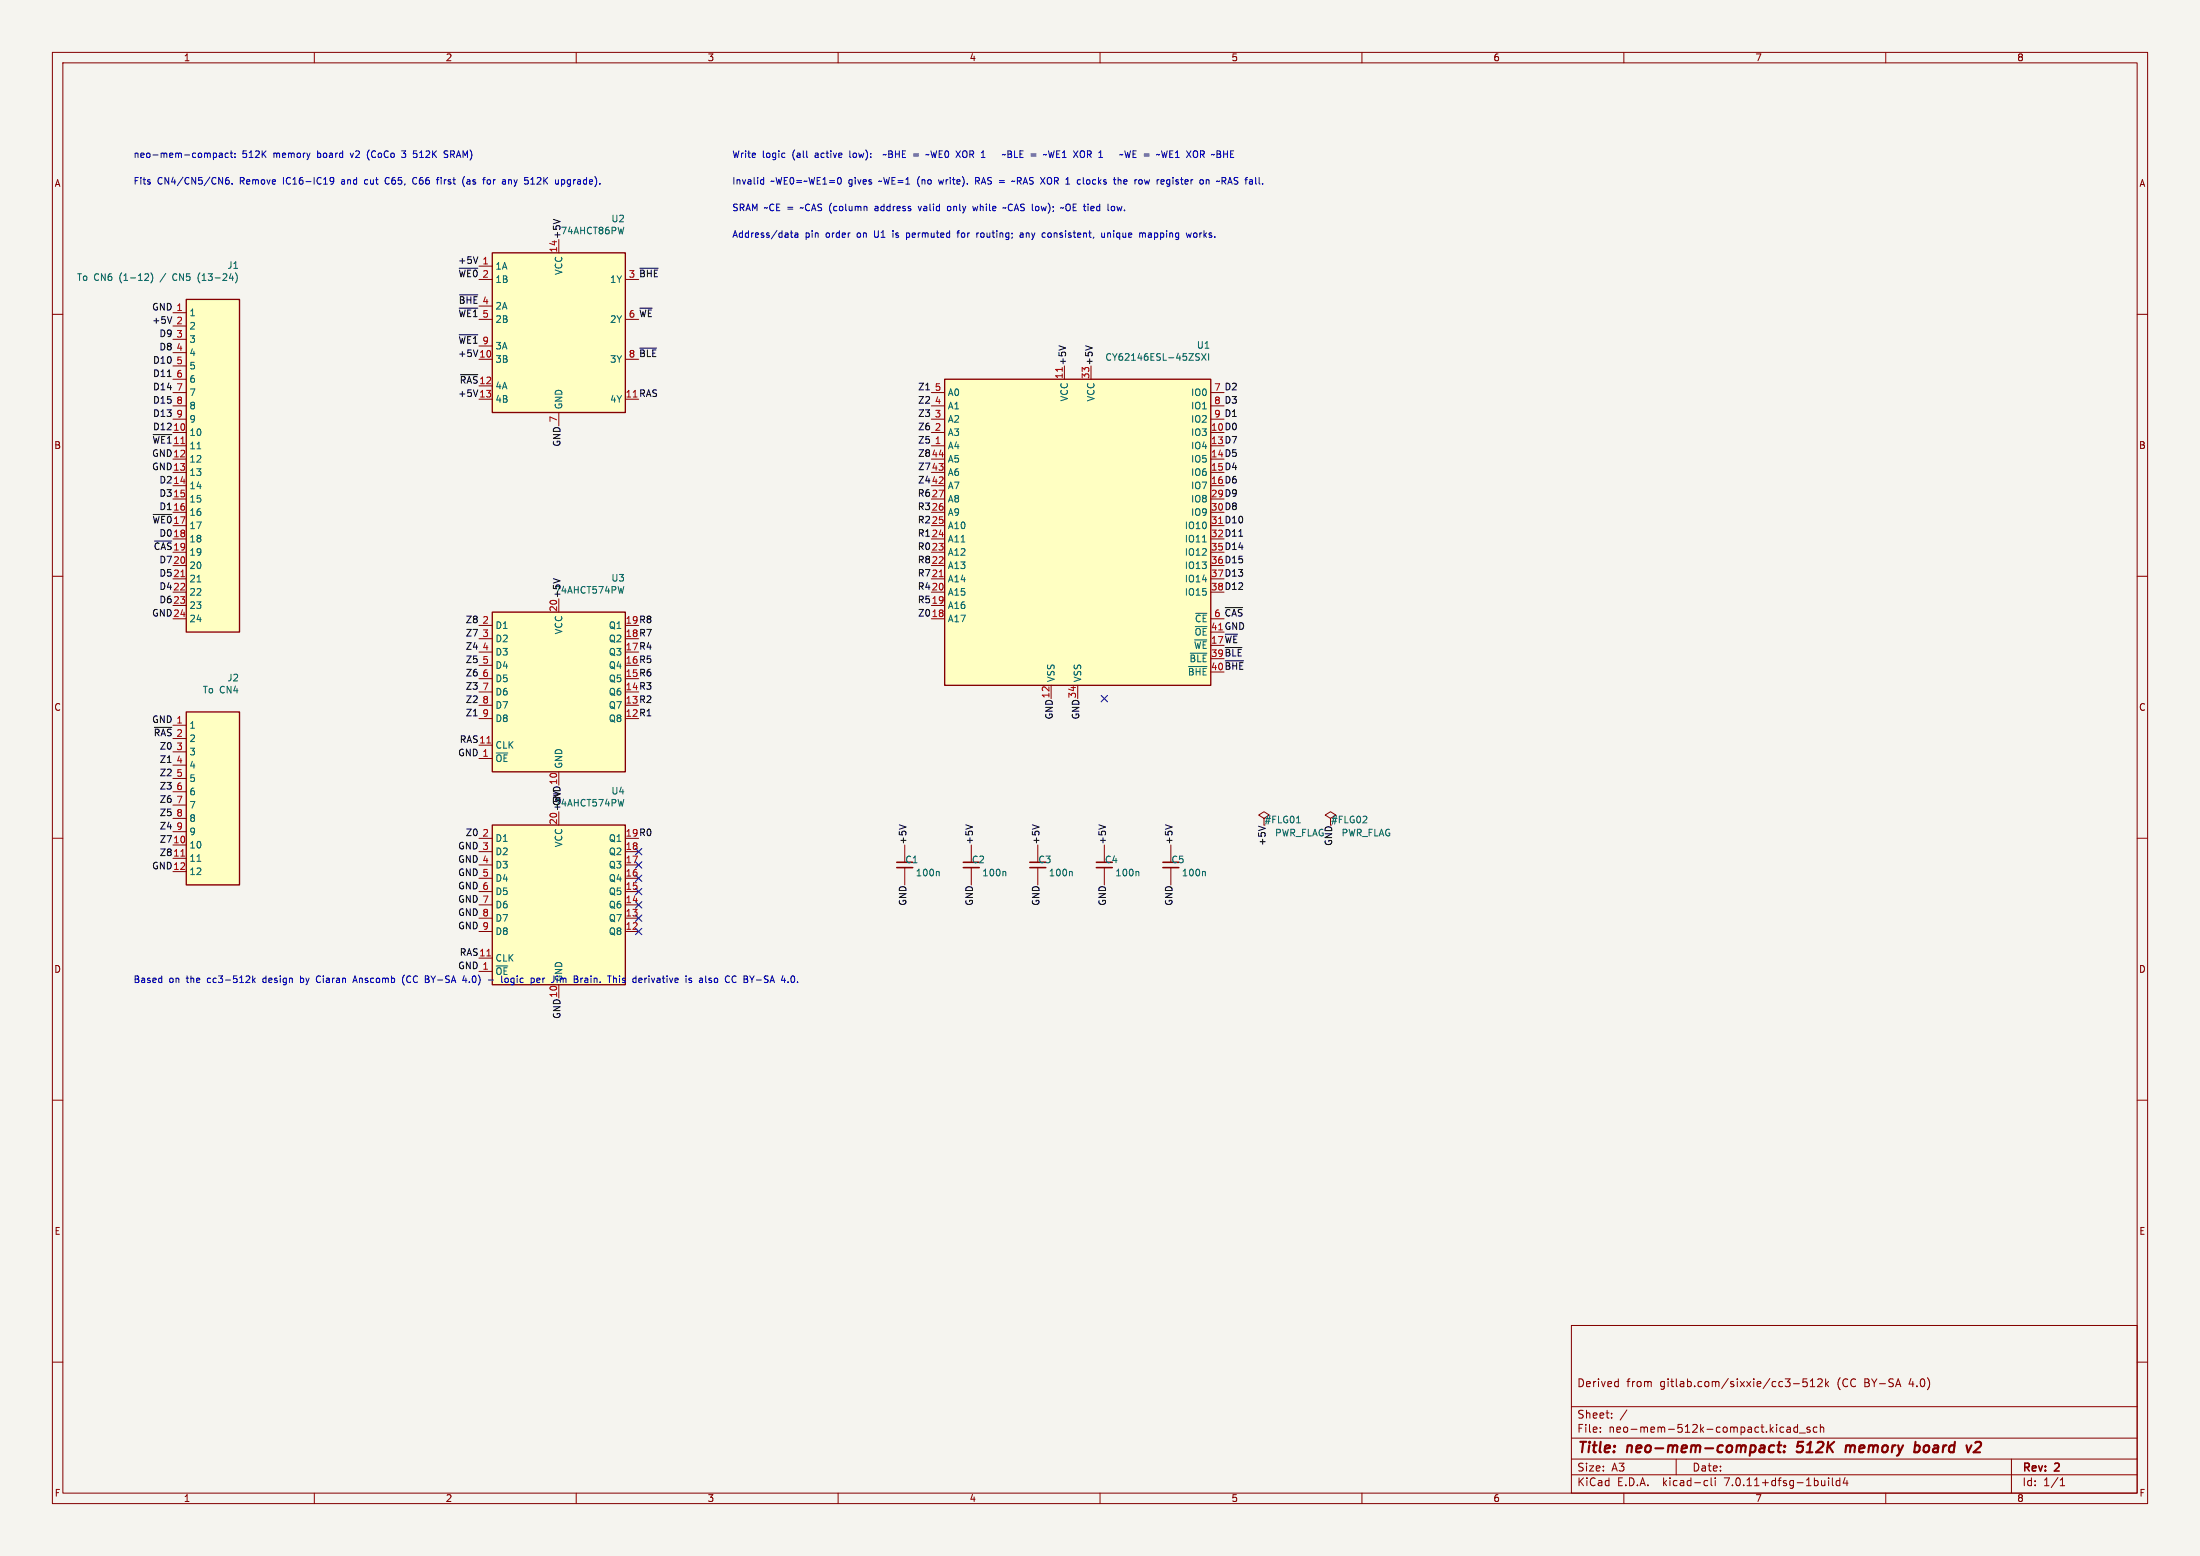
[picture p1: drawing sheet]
<svg xmlns="http://www.w3.org/2000/svg" width="420mm" height="297mm" viewBox="0 0 420 297" stroke-linecap="round" stroke-linejoin="round" font-family="sans-serif">
<path d="M0 0h420v297h-420z" fill="#f5f4ef" stroke="#f5f4ef" stroke-width=".19"/>
<g fill="none" stroke="#840000" stroke-width=".19">
<path d="M10 10h400v277h-400zM12 12h396v273h-396zM60 10v2M110 10v2M160 10v2M210 10v2M260 10v2M310 10v2M360 10v2M10 60h2M33 59.7h2.6M91.4 50.8h2.6"/>
<path d="M91.4 58.4h2.6M106.7 45.7v2.6M119.4 53.3h2.5M408 60h2M33 62.2h2.6M33 64.8h2.6M33 67.3h2.6M33 69.9h2.6M33 72.4h2.6M33 74.9h2.6M33 77.5h2.6M91.4 68.6h2.6"/>
<path d="M91.4 76.2h2.6M106.7 78.7v2.6M119.4 68.6h2.5M119.4 61h2.5M177.8 74.9h2.5M177.8 77.5h2.5M203.2 69.9v2.5M208.3 69.9v2.5M231.1 74.9h2.6M231.1 77.5h2.6M33 82.6h2.6M33 87.6h2.6"/>
<path d="M33 90.2h2.6M33 92.7h2.6M33 95.3h2.6M33 97.8h2.6M33 80h2.6M177.8 82.6h2.5M177.8 87.6h2.5M177.8 90.2h2.5M177.8 92.7h2.5M177.8 95.3h2.5M177.8 97.8h2.5M177.8 80h2.5"/>
<path d="M177.8 85.1h2.5M231.1 80h2.6M10 110h2M33 102.9h2.6M33 108h2.6M33 110.5h2.6M33 113h2.6M33 115.6h2.6M33 118.1h2.6M91.4 119.4h2.6M106.7 114.3v2.5M177.8 102.9h2.5"/>
<path d="M177.8 108h2.5M177.8 110.5h2.5M177.8 113h2.5M177.8 115.6h2.5M177.8 118.1h2.5M177.8 105.4h2.5M177.8 100.3h2.5M231.1 118.1h2.6M408 110h2M33 138.4h2.6M91.4 121.9h2.6M91.4 124.5h2.6"/>
<path d="M91.4 127h2.6M91.4 129.5h2.6M91.4 132.1h2.6M91.4 134.6h2.6M91.4 137.2h2.6M200.7 130.8v2.6M205.7 130.8v2.6M10 160h2M33 143.5h2.6M33 146.1h2.6M33 148.6h2.6M33 151.1h2.6"/>
<path d="M33 153.7h2.6M33 156.2h2.6M33 158.8h2.6M91.4 144.8h2.6M91.4 142.2h2.6M106.7 147.3v2.6M106.7 154.9v2.6M241.3 156.2l1-.6-1-.7-1 .7 1 .6v1.3M254 156.2l1-.6-1-.7-1 .7 1 .6v1.3M408 160h2M33 161.3h2.6M33 163.8h2.6"/>
<path d="M33 166.4h2.6M91.4 177.8h2.6M91.4 175.3h2.6M91.4 172.7h2.6M91.4 170.2h2.6M91.4 167.6h2.6M91.4 165.1h2.6M91.4 162.6h2.6M91.4 160h2.6M119.4 177.8h2.5M119.4 175.3h2.5M119.4 172.7h2.5"/>
<path d="M119.4 170.2h2.5M119.4 167.6h2.5M119.4 165.1h2.5M119.4 162.6h2.5M172.7 161.3v3.3M172.7 165.6v3.3M185.4 161.3v3.3M185.4 165.6v3.3M198.1 161.3v3.3M198.1 165.6v3.3M210.8 161.3v3.3M210.8 165.6v3.3"/>
<path d="M223.5 161.3v3.3M223.5 165.6v3.3M91.4 185.4h2.6M91.4 182.9h2.6M106.7 188v2.5M10 210h2M408 210h2M10 260h2M300 253h108v32h-108zM408 260h2M300 278.5h108M300 274.5h108"/>
<path d="M300 268.5h108M305.5 273.2v.2M305.5 272.5v.1M307.7 270.5v.2M307.7 269.8v.1M308.5 263.7l.4 .1M308.9 263.2v1.5M308.9 264.6l-.4 .1M310.6 269.1l-1.3 1.9M320 278.5v3M340.1 272.4l.4 .1M340.5 273.3l-.4 .1"/>
<path d="M341.2 272.5h.5l.1 .9M341.8 272.7l-.5 .1a.29 .29 0 0 0-.2 .3 .29 .29 0 0 0 .2 .3l.5-.1M342.4 264.1h1.1M343.2 272.5l-.5-.1-.3 .3 .2 .6h.6M343.2 271.9v1.5M343.5 273.5h1.2M344.9 263.2h-.7v.7l.2-.1h.5l.1 .2-.1 .5-.2 .2-.5-.2M345.5 272.5l-.3-.1-.3 .2 .1 .2 .5 .2v.3h-.6M345.6 264.7h.8M345.6 263.6l.4-.4v1.5M346.9 272.5l-.5-.1-.2 .3 .1 .6h.6M347 263.3l.6-.1 .2 .1 .1 .3-1 1.1h1"/>
<path d="M347.5 272.5l.2-.1 .4 .1 .1 .9M347.5 271.9v1.5M348.5 263.2v1.5M348.7 264.1l.4 .6M349.1 263.7l-.6 .6M384 278.5v6.5M60 285v2M110 285v2M160 285v2M210 285v2M260 285v2M300 281.5h108"/>
<path d="M310 285v2M325.6 282.6l.4 .1M326 283.5l-.4 .1M326.7 282.1v1.3l.2 .2M327.4 282.1v.1M327.4 282.6v1M349.1 282.1v.1M349.1 282.6v1M349.8 282.1v1.3l.2 .2M351.2 282.7l-.4-.1-.3 .3 .2 .6h.5M351.2 282.1v1.5M352.2 282l-.3 1.1h.9"/>
<path d="M352.6 282.6v1M360 285v2M393.3 283.6h.9M393.3 282.5l.4-.4v1.5"/>
</g>
<g fill="none" stroke="#840000" stroke-width=".4">
<path d="M338.7 276a.66 .66 0 0 0-1 .3v.5l.1 .3h.8M339.3 275.9h.8M339.7 275.2l-.2 1.7v.2l.4 .1M340.6 277v.2M340.7 276v.2M343 277l.2 .2M343.3 275.2l-.2 1 .1-.1M352.5 275.9l-.2 1.3M353.2 276a.57 .57 0 0 0-.8 .1M353.3 276.2l-.2 1M365.7 275.2l-.3 2M365.8 275.9h.4l.3 .4-.1 .5-.4 .4"/>
<path d="M377.1 275.4l.3-.2h.5l.2 .2 .1 .4-.1 .3-1.3 1.1h1.2"/>
</g>
<g fill="none" stroke="#006464" stroke-width=".19">
<path d="M27.8 52.3h.5l.1 .3-.8 .9h.8M28.8 52.1a1.46 1.46 0 0 1 0 1.9M37.9 52.4l-.1 .5 .1 .8M45 52.1a1.47 1.47 0 0 1-.1 1.9M228.5 68.1l.4 .1 .1 .3-.3 .3h-.3M228.5 67.5l.5 .1M229.4 67.5l.8 1.3M230.2 67.5l-.8 1.3M230.7 67.5v1.3M37.6 85.7h.7M37.6 111.1h.7M119.1 111.9l-.3 1.3"/>
<path d="M229.6 103.4h.7M226.9 127.2h3.5M227.2 124.7h3.2M119.1 152.6l-.3 1.3M247.5 157.1h.7M260.2 157.1h.7M260.9 155.9v.4M37.6 164.4h.7M179.1 166.3l.2 .2v.7M191.8 166.3l.2 .2v.7M204.5 166.3l.2 .2v.7M217.2 166.3l.2 .2v.7"/>
<path d="M229.9 166.3l.2 .2v.7"/>
</g>
<g fill="#ffffc2" stroke="#ffffc2" stroke-width=".19">
<path d="M35.6 57.2h10.1v63.5h-10.1z"/>
<path d="M35.6 135.9h10.1v33h-10.1z"/>
<path d="M94 157.5h25.4v30.5h-25.4z"/>
<path d="M94 48.3h25.4v30.4h-25.4z"/>
<path d="M180.3 72.4h50.8v58.4h-50.8z"/>
<path d="M94 116.8h25.4v30.5h-25.4z"/>
</g>
<path d="M35.6 57.2h10.1v63.5h-10.1zM94 48.3h25.4v30.4h-25.4zM180.3 72.4h50.8v58.4h-50.8zM94 116.8h25.4v30.5h-25.4zM35.6 135.9h10.1v33h-10.1zM94 157.5h25.4v30.5h-25.4z" fill="none" stroke="#840000" stroke-width=".25"/>
<path d="M202.8 70.2v.7M34.5 110.1h.8M179.3 110.1h.7M93 141.8h.7M34.5 163.4h.8M93 182.5h.7" fill="none" stroke="#a90000" stroke-width=".19"/>
<path d="M171.2 165.6h3M171.2 164.6h3M183.9 165.6h3M183.9 164.6h3M196.6 165.6h3M196.6 164.6h3M209.3 165.6h3M209.3 164.6h3M222 165.6h3M222 164.6h3" fill="none" stroke="#840000" stroke-width=".3"/>
<g fill="none" stroke="#0f0f0f" stroke-width=".19">
<path d="M87.7 51.2h3.5M87.7 58.8h3.5M87.7 56.3h3.5M91.2 49l-.4 1.3M105.6 41.9l1.3 .4M122.1 51.2h3.5M32 71.9h.7M32.8 60.4l-.4 1.3M87.7 63.9h3.5M87.9 71.5h3.3M122.1 66.4h3.2M202.2 66l1.2 .4"/>
<path d="M207.2 66l1.3 .4M29.2 83h3.6M29.2 98.2h3.6M29.5 103.3h3.3M105.6 110.5l1.3 .4M233.9 116h3.3M236.5 102.4h.7M29.5 138.8h3.3M233.9 123.6h3.2M233.9 126.1h3.5M171.7 157.4l1.3 .5M184.4 157.4l1.3 .5"/>
<path d="M197.1 157.4l1.3 .5M209.8 157.4l1.3 .5M222.5 157.4l1.3 .5M240.3 157.7l1.2 .4"/>
</g>
<g fill="none" stroke="#0000c2" stroke-width=".19">
<path d="M40.9 29.2h.2l.2 .3v.4l-.4 .2M41.9 29.3h.5v.8M42.4 29.5l-.4 .1-.2 .2 .2 .3 .4-.1M43.6 29.3l-.4-.1-.2 .3 .1 .5h.5M43.6 33.9h-.3a.85 .85 0 0 0 0 1.2l.4-.1 .1-.4-.3-.2h-.3l-.2 .2M43.9 29.2h.5M44.1 28.8v1.1l.3 .2M44.3 35v.1M44.9 29.9v.2M44.9 29.3v.1M63.7 34.4l-.2 .3h-.3l-.2-.3v-.3l.2-.2h.3l.2 .2a.84 .84 0 0 1-.3 1h-.3M69.8 34.3l-.2 .2v.4l.2 .2"/>
<path d="M70.3 29l-.2 .5 .2 .7M73.9 33.9a.68 .68 0 0 0-.4 .6 .68 .68 0 0 0 .4 .6M76.7 29.9l.5 .2M76.7 28.8h.7l-.4 .5h.2M79 28.8h.6M79.1 29.3h.4M79.3 33.9a.64 .64 0 0 0-.5 .6 .64 .64 0 0 0 .5 .6M79.5 30l-.4 .1M83.3 34.3h.5M83.8 33.9h-.2M85.5 28.9l-.5-.1-.2 .2 .1 .3 .5 .3v.3l-.2 .2-.4-.1M88.7 33.7a1.46 1.46 0 0 0 0 1.9"/>
<path d="M89.3 34.3l-.1 .1M89.3 34.7l-.2 .1 .2 .3M93.4 34.3l-.3 .1-.1 .1 .1 .5 .3 .1M97.1 34.3v.8M97.3 34.3l-.2 .1M101.3 35.1h.8M101.7 33.9l-.4 .3M107.2 34.4l.4-.1 .2 .2M107.2 34.3v1.3M107.8 34.9l-.2 .2h-.4M145.3 35.1h.5M145.3 34.4h.5"/>
<path d="M145.8 33.9v1.2M149.7 29.2l.1 .1M149.8 30l-.1 .1M160.5 34l.1 .4-.1 .6M167.2 39.4h-.1M167.2 39.7l-.2 .2 .2 .3M169.1 29.5h-.3l-.2 .1M175.3 39.4l.3 .8 .3-.8M176.9 29.5l.3 .1 .2-.1M179.2 34.3l.2 .8M181.4 39.4h-.3l-.2 .2v.5l.2 .1h.3M185.7 39.4l.2 .8 .3-.6 .2 .6 .3-.8"/>
<path d="M186.2 34.5h.5M186.5 34.5l.5 .6M186.7 33.9h-.5v1.2M191.9 29.5l-.6 .1M192.1 39.6l-.2 .1h-.4M192.4 28.8h.4l.3 .2-.3 .4 .3 .1v.3l-.2 .3h-.5zM192.4 29.4h.4M192.6 39.1l-.1 .4 .1 .5M193.3 34.5l.3 .2 .1-.2M201.2 28.8l-.3 1.3-.2-.9M203.1 39.6l-.2 .1M204 39a.43 .43 0 0 0-.5 .4v.4a.43 .43 0 0 0 .5 .4"/>
<path d="M206.8 33.9v1.1l.2 .1M212.4 39.4h.3l.1 .2-.1 .5-.3 .1M212.6 34.3h.4M212.9 35.1h.1M213.2 39.4l.3 .8M213.5 34.4l.1-.1 .3 .1 .1 .7M213.5 33.9v1.2M213.9 29.5l.3 .1 .2-.1M214.7 28.8l.3 1.3 .3-.9 .2 .9 .3-1.3M216.3 29.4h.4M216.9 28.8h-.6v1.3h.6M217.6 34.3l.3 .1 .2 .1-.1 .5-.4 .1"/>
<path d="M222.8 35.5l.1 .1M223 34.3l-.3 .2v.4l.3 .2M223.3 30.1h.6M223.3 28.8h.6M224.4 30.1h.7M224.5 29.1l-.1 .1M230.3 34.4l.2-.1 .3 .1v.7M230.3 34.3v.8M234.5 34.8h.6M234.8 33.9l-.4 1.2M150.9 44.5h.5M151 44v1.1l.4 .2"/>
<path d="M151.8 44.5h.5v.8M152.3 44.8h-.4l-.2 .2 .2 .3 .4-.1M170.5 44v.2M170.5 44.5v.8M173.1 45.2l.3 .1M173.1 44.5v1.2M173.4 44.5h-.3M182.7 44.5h.5M183.2 44l-.3 .2v1.1M186.9 44.5l-.4 .1M187.3 44.6v.6M194.8 44.5h.5v.8"/>
<path d="M195.3 44.8h-.4l-.2 .2 .2 .3 .4-.1M200.1 44.6v.6M210.3 44.5l.1 .7 .3 .1 .2-.1M210.9 44.5v.8M211.5 44.5v.8M211.8 44.5l-.3 .1M217.9 44.5l.2 .1M218.1 44.6l.2-.1h.3l.1 .8M218.1 44.6v.7M227.4 44.5l-.2 .8-.3-.6-.2 .6M228.3 44.5h-.3l-.1 .2v.5l.4 .1M46.9 187.5h.8"/>
<path d="M47.6 186.4v.4M48.2 186.3v1.2M48.4 187.1l.3 .4M48.7 186.7l-.5 .5M57.4 186.3v1.2M57.4 187.5h.1M57.5 186.7l-.1 .1M60.4 187l.1 .4 .3 .1M60.8 186.3l-.3 .2-.1 .3M67.3 187.5l.5-1.2 .4 1.2M67.5 187.2h.6M77.2 186.1a1.46 1.46 0 0 0 0 1.9"/>
<path d="M81.6 186.9l.3 .2v.3l-.2 .1M81.7 186.3l.2 .2-.2 .3M88.6 186.2l-.3 .9h.8M88.9 186.7v.8M93.2 187.1h1M95.8 186.3v1.1M96.4 186.9v.4l.2 .2 .4-.1v-.5M102.5 187.1l.6-.1-.1-.2-.3-.1-.2 .2v.6h.5M111.3 186.7l-.3 .1M111.8 186.7l-.1 .1M111.8 187.1l-.2 .1 .2 .3M117.3 186.7l.4 .2v.6"/>
<path d="M118.3 186.3v.1M118.3 186.7v.8M123.1 186.7v.8M123.5 186.7l-.4 .2M132 187.2v.3M133.9 186.7l-.3 .1M134 187.1h-.3l-.2 .1 .1 .3h.4M136.6 186.7l-.2 .2v.4l.2 .2M152.3 187.4v.1"/>
</g>
<g fill="none" stroke="#000084" stroke-width=".19">
<path d="M210.2 132.7l1.2 1.3M211.4 132.7l-1.2 1.3M121.3 167l1.2 1.2M121.3 169.6l1.2 1.2M121.3 172.1l1.2 1.2M121.3 174.7l1.2 1.2M121.3 164.5l1.2 1.2M121.3 177.2l1.2 1.2M121.3 162l1.2 1.2M122.5 167l-1.2 1.2M122.5 169.6l-1.2 1.2M122.5 172.1l-1.2 1.2"/>
<path d="M122.5 174.7l-1.2 1.2M122.5 164.5l-1.2 1.2M122.5 177.2l-1.2 1.2M122.5 162l-1.2 1.2"/>
</g>
<g font-size="2.8" fill="#840000">
<text x="301" y="277.9">Title:</text>
<text x="310.6" y="277.9">neo-mem-compact:</text>
<text x="343.9" y="277.9">512K</text>
<text x="354" y="277.9">memory</text>
<text x="367.9" y="277.9">board</text>
</g>
<g font-size="2.1" fill="#840000">
<text x="301" y="265">Derived</text>
<text x="310.5" y="265">from</text>
<text x="316.9" y="265">gitlab.com/sixxie/cc3-512k</text>
<text x="350.9" y="265">(CC</text>
<text x="356.2" y="265">BY-SA</text>
<text x="364.8" y="265">4.0)</text>
<text x="301" y="273.7">File:</text>
<text x="301" y="271">Sheet:</text>
<text x="307.1" y="273.7">neo-mem-512k-compact.kicad_sch</text>
<text x="301" y="281.1">Size:</text>
<text x="307.6" y="281.1">A3</text>
<text x="323" y="281.1">Date:</text>
<text x="386" y="281.3">Rev:</text>
<text x="392.4" y="281.3">2</text>
<text x="301" y="283.9">KiCad</text>
<text x="308.7" y="283.9">E.D.A.</text>
<text x="317.6" y="283.9">kicad-cli</text>
<text x="329.5" y="283.9">7.0.11+dfsg-1build4</text>
<text x="386" y="283.9">Id:</text>
<text x="390.1" y="283.9">1/1</text>
</g>
<g font-size="1.8" fill="#840000">
<text x="35" y="11.9">1</text>
<text x="85" y="11.9">2</text>
<text x="135" y="11.9">3</text>
<text x="185" y="11.9">4</text>
<text x="235" y="11.9">5</text>
<text x="285" y="11.9">6</text>
<text x="335" y="11.9">7</text>
<text x="385" y="11.9">8</text>
<text x="10.3" y="35.9">A</text>
<text x="408.3" y="35.9">A</text>
<text x="10.3" y="85.9">B</text>
<text x="408.2" y="85.9">B</text>
<text x="10.3" y="135.9">C</text>
<text x="408.2" y="135.9">C</text>
<text x="10.3" y="185.9">D</text>
<text x="408.2" y="185.9">D</text>
<text x="10.3" y="235.9">E</text>
<text x="408.3" y="235.9">E</text>
<text x="10.3" y="285.9">F</text>
<text x="35" y="286.9">1</text>
<text x="85" y="286.9">2</text>
<text x="135" y="286.9">3</text>
<text x="185" y="286.9">4</text>
<text x="235" y="286.9">5</text>
<text x="285" y="286.9">6</text>
<text x="335" y="286.9">7</text>
<text x="385" y="286.9">8</text>
<text x="408.3" y="285.9">F</text>
</g>
<g font-size="1.8" fill="#0000c2">
<text x="25.4" y="30.2">neo-mem-compact:</text>
<text x="25.4" y="35.3">Fits</text>
<text x="30" y="35.3">CN4/CN5/CN6.</text>
<text x="45.9" y="35.3">Remove</text>
<text x="46.2" y="30.2">512K</text>
<text x="52.3" y="30.2">memory</text>
<text x="54.3" y="35.3">IC16-IC19</text>
<text x="60.8" y="30.2">board</text>
<text x="65.6" y="35.3">and</text>
<text x="67.4" y="30.2">v2</text>
<text x="70.3" y="35.3">cut</text>
<text x="70.7" y="30.2">(CoCo</text>
<text x="74.4" y="35.3">C65,</text>
<text x="77.6" y="30.2">3</text>
<text x="79.9" y="35.3">C66</text>
<text x="80" y="30.2">512K</text>
<text x="84.7" y="35.3">first</text>
<text x="86" y="30.2">SRAM)</text>
<text x="89.8" y="35.3">(as</text>
<text x="94" y="35.3">for</text>
<text x="97.8" y="35.3">any</text>
<text x="102.2" y="35.3">512K</text>
<text x="108.3" y="35.3">upgrade).</text>
<text x="139.7" y="35.3">Invalid</text>
<text x="139.7" y="30.2">Write</text>
<text x="145.5" y="30.2">logic</text>
<text x="147.2" y="35.3">~WE0=~WE1=0</text>
<text x="151.4" y="30.2">(all</text>
<text x="155.9" y="30.2">active</text>
<text x="162.1" y="35.3">gives</text>
<text x="162.6" y="30.2">low):</text>
<text x="168.1" y="35.3">~WE=1</text>
<text x="169.6" y="30.2">~BHE =</text>
<text x="175.6" y="35.3">(no</text>
<text x="178.2" y="30.2">~WE0 XOR 1</text>
<text x="179.9" y="35.3">write).</text>
<text x="187.1" y="35.3">RAS =</text>
<text x="193.7" y="30.2">~BLE =</text>
<text x="194.5" y="35.3">~RAS XOR 1</text>
<text x="202" y="30.2">~WE1 XOR 1</text>
<text x="207.6" y="35.3">clocks</text>
<text x="214.8" y="35.3">the</text>
<text x="217.6" y="30.2">~WE =</text>
<text x="218.9" y="35.3">row</text>
<text x="223.3" y="35.3">register</text>
<text x="225" y="30.2">~WE1 XOR ~BHE</text>
<text x="231.8" y="35.3">on</text>
<text x="235.2" y="35.3">~RAS fall.</text>
<text x="139.7" y="40.4">SRAM ~CE =</text>
<text x="153.1" y="40.4">~CAS (column</text>
<text x="167.7" y="40.4">address</text>
<text x="176.2" y="40.4">valid</text>
<text x="181.9" y="40.4">only</text>
<text x="187" y="40.4">while</text>
<text x="193.1" y="40.4">~CAS low);</text>
<text x="204.5" y="40.4">~OE tied</text>
<text x="213.8" y="40.4">low.</text>
<text x="139.7" y="45.5">Address/data</text>
<text x="153.7" y="45.5">pin</text>
<text x="157.8" y="45.5">order</text>
<text x="163.9" y="45.5">on</text>
<text x="167.4" y="45.5">U1</text>
<text x="171.1" y="45.5">is</text>
<text x="173.9" y="45.5">permuted</text>
<text x="183.9" y="45.5">for</text>
<text x="187.7" y="45.5">routing;</text>
<text x="196.2" y="45.5">any</text>
<text x="200.6" y="45.5">consistent,</text>
<text x="212.1" y="45.5">unique</text>
<text x="219.6" y="45.5">mapping</text>
<text x="228.8" y="45.5">works.</text>
<text x="25.4" y="187.7">Based</text>
<text x="32.3" y="187.7">on</text>
<text x="35.7" y="187.7">the</text>
<text x="39.9" y="187.7">cc3-512k</text>
<text x="50.6" y="187.7">design</text>
<text x="58" y="187.7">by</text>
<text x="61.3" y="187.7">Ciaran</text>
<text x="68.6" y="187.7">Anscomb</text>
<text x="78.1" y="187.7">(CC</text>
<text x="82.6" y="187.7">BY-SA</text>
<text x="90" y="187.7">4.0)</text>
<text x="94.5" y="186.3">~{OE}</text>
<text x="95.1" y="187.7">-</text>
<text x="97.8" y="187.7">logic</text>
<text x="103.6" y="187.7">per</text>
<text x="107.5" y="187.5" transform="rotate(-90 107.5 187.5)">GND</text>
<text x="107.8" y="187.7">Jim</text>
<text x="112.3" y="187.7">Brain.</text>
<text x="119" y="187.7">This</text>
<text x="123.9" y="187.7">derivative</text>
<text x="134.2" y="187.7">is</text>
<text x="137" y="187.7">also</text>
<text x="142.2" y="187.7">CC BY-SA</text>
</g>
<g font-size="1.8" fill="#006464">
<text x="107" y="44.9">74AHCT86PW</text>
<text x="116.6" y="42.6">U2</text>
<text x="14.6" y="53.8">To CN6</text>
<text x="22.9" y="53.8">(1-12)</text>
<text x="30.9" y="53.8">/</text>
<text x="33.4" y="53.8">CN5</text>
<text x="38.4" y="53.8">(13-24)</text>
<text x="43.3" y="51.5">J1</text>
<text x="94.5" y="51.7">1A</text>
<text x="107.5" y="52.6" transform="rotate(-90 107.5 52.6)">VCC</text>
<text x="94.5" y="54.2">1B</text>
<text x="94.5" y="59.3">2A</text>
<text x="116.4" y="54.2">1Y</text>
<text x="36.1" y="60.6">1</text>
<text x="36.1" y="63.1">2</text>
<text x="36.1" y="65.6">3</text>
<text x="94.5" y="61.8">2B</text>
<text x="116.4" y="61.8">2Y</text>
<text x="36.1" y="68.2">4</text>
<text x="36.1" y="70.7">5</text>
<text x="94.5" y="69.4">3B</text>
<text x="94.5" y="66.9">3A</text>
<text x="116.4" y="69.4">3Y</text>
<text x="210.9" y="69.1">CY62146ESL-45ZSXI</text>
<text x="228.4" y="66.8">U1</text>
<text x="36.1" y="73.3">6</text>
<text x="36.1" y="75.8">7</text>
<text x="94.5" y="74.5">4A</text>
<text x="94.5" y="77.1">4B</text>
<text x="116.4" y="77.1">4Y</text>
<text x="180.8" y="75.8">A0</text>
<text x="204.1" y="76.7" transform="rotate(-90 204.1 76.7)">VCC</text>
<text x="209.1" y="76.7" transform="rotate(-90 209.1 76.7)">VCC</text>
<text x="227.3" y="75.8">IO0</text>
<text x="36.1" y="83.4">10</text>
<text x="36.1" y="78.3">8</text>
<text x="36.1" y="80.9">9</text>
<text x="107.5" y="78.2" transform="rotate(-90 107.5 78.2)">GND</text>
<text x="180.8" y="83.4">A3</text>
<text x="180.8" y="80.9">A2</text>
<text x="180.8" y="78.3">A1</text>
<text x="227.3" y="83.4">IO3</text>
<text x="227.3" y="78.3">IO1</text>
<text x="227.3" y="80.9">IO2</text>
<text x="36.1" y="86">11</text>
<text x="36.1" y="88.5">12</text>
<text x="180.8" y="86">A4</text>
<text x="180.8" y="88.5">A5</text>
<text x="227.3" y="86">IO4</text>
<text x="227.3" y="88.5">IO5</text>
<text x="36.1" y="91">13</text>
<text x="36.1" y="93.6">14</text>
<text x="180.8" y="93.6">A7</text>
<text x="180.8" y="91">A6</text>
<text x="227.3" y="91">IO6</text>
<text x="227.3" y="93.6">IO7</text>
<text x="36.1" y="96.1">15</text>
<text x="36.1" y="98.7">16</text>
<text x="36.1" y="101.2">17</text>
<text x="180.8" y="101.2">A10</text>
<text x="180.8" y="98.7">A9</text>
<text x="180.8" y="96.1">A8</text>
<text x="226.1" y="101.2">IO10</text>
<text x="227.3" y="96.1">IO8</text>
<text x="227.3" y="98.7">IO9</text>
<text x="36.1" y="103.7">18</text>
<text x="36.1" y="106.3">19</text>
<text x="180.8" y="106.3">A12</text>
<text x="180.8" y="103.7">A11</text>
<text x="226.1" y="103.7">IO11</text>
<text x="226.1" y="106.3">IO12</text>
<text x="36.1" y="108.8">20</text>
<text x="36.1" y="111.4">21</text>
<text x="36.1" y="113.9">22</text>
<text x="105.7" y="113.5">74AHCT574PW</text>
<text x="116.6" y="111.2">U3</text>
<text x="180.8" y="113.9">A15</text>
<text x="180.8" y="111.4">A14</text>
<text x="180.8" y="108.8">A13</text>
<text x="226.1" y="108.8">IO13</text>
<text x="226.1" y="111.4">IO14</text>
<text x="226.1" y="113.9">IO15</text>
<text x="36.1" y="116.4">23</text>
<text x="36.1" y="119">24</text>
<text x="180.8" y="119">A17</text>
<text x="180.8" y="116.4">A16</text>
<text x="94.5" y="120.2">D1</text>
<text x="94.5" y="122.8">D2</text>
<text x="94.5" y="125.3">D3</text>
<text x="107.5" y="121.2" transform="rotate(-90 107.5 121.2)">VCC</text>
<text x="116.1" y="125.3">Q3</text>
<text x="116.1" y="122.8">Q2</text>
<text x="116.1" y="120.2">Q1</text>
<text x="227.9" y="121.5">~{OE}</text>
<text x="43.3" y="130.3">J2</text>
<text x="94.5" y="127.9">D4</text>
<text x="94.5" y="130.4">D5</text>
<text x="116.1" y="130.4">Q5</text>
<text x="116.1" y="127.9">Q4</text>
<text x="201.5" y="130.3" transform="rotate(-90 201.5 130.3)">VSS</text>
<text x="206.6" y="130.3" transform="rotate(-90 206.6 130.3)">VSS</text>
<text x="38.6" y="132.6">To CN4</text>
<text x="94.5" y="132.9">D6</text>
<text x="94.5" y="135.5">D7</text>
<text x="116.1" y="135.5">Q7</text>
<text x="116.1" y="132.9">Q6</text>
<text x="36.1" y="139.3">1</text>
<text x="36.1" y="141.8">2</text>
<text x="94.5" y="143.1">CLK</text>
<text x="94.5" y="138">D8</text>
<text x="116.1" y="138">Q8</text>
<text x="36.1" y="144.4">3</text>
<text x="36.1" y="146.9">4</text>
<text x="36.1" y="149.5">5</text>
<text x="94.5" y="145.6">~{OE}</text>
<text x="107.5" y="146.8" transform="rotate(-90 107.5 146.8)">GND</text>
<text x="36.1" y="152">6</text>
<text x="36.1" y="154.5">7</text>
<text x="105.7" y="154.1">74AHCT574PW</text>
<text x="116.6" y="151.8">U4</text>
<text x="36.1" y="157.1">8</text>
<text x="36.1" y="159.6">9</text>
<text x="94.5" y="160.9">D1</text>
<text x="107.5" y="161.8" transform="rotate(-90 107.5 161.8)">VCC</text>
<text x="116.1" y="160.9">Q1</text>
<text x="241.3" y="157.3">#FLG01</text>
<text x="243.3" y="159.8">PWR_FLAG</text>
<text x="254" y="157.3">#FLG02</text>
<text x="256" y="159.8">PWR_FLAG</text>
<text x="36.1" y="162.2">10</text>
<text x="36.1" y="164.7">11</text>
<text x="36.1" y="167.2">12</text>
<text x="94.5" y="163.4">D2</text>
<text x="94.5" y="166">D3</text>
<text x="116.1" y="166">Q3</text>
<text x="116.1" y="163.4">Q2</text>
<text x="172.7" y="165">C1</text>
<text x="174.7" y="167.5">100n</text>
<text x="185.4" y="165">C2</text>
<text x="187.4" y="167.5">100n</text>
<text x="198.1" y="165">C3</text>
<text x="200.1" y="167.5">100n</text>
<text x="210.8" y="165">C4</text>
<text x="212.8" y="167.5">100n</text>
<text x="223.5" y="165">C5</text>
<text x="225.5" y="167.5">100n</text>
<text x="94.5" y="168.5">D4</text>
<text x="94.5" y="171">D5</text>
<text x="94.5" y="173.6">D6</text>
<text x="116.1" y="173.6">Q6</text>
<text x="116.1" y="171">Q5</text>
<text x="116.1" y="168.5">Q4</text>
<text x="94.5" y="176.1">D7</text>
<text x="94.5" y="178.7">D8</text>
<text x="116.1" y="178.7">Q8</text>
<text x="116.1" y="176.1">Q7</text>
<text x="94.5" y="183.7">CLK</text>
</g>
<g font-size="1.8" fill="#0f0f0f">
<text x="107.2" y="45.7" transform="rotate(-90 107.2 45.7)">+5V</text>
<text x="87.4" y="50.5">+5V</text>
<text x="87.4" y="53">~{WE0}</text>
<text x="119.9" y="53.1">3 ~{BHE}</text>
<text x="28.9" y="59.3">GND 1</text>
<text x="87.5" y="58.1">~{BHE}</text>
<text x="28.9" y="61.9">+5V</text>
<text x="30.3" y="64.4">D9</text>
<text x="87.4" y="60.6">~{WE1}</text>
<text x="87.4" y="65.7">~{WE1}</text>
<text x="119.9" y="60.7">6 ~{WE}</text>
<text x="29.1" y="69.5">D10</text>
<text x="30.3" y="67">D8</text>
<text x="87.4" y="68.2">+5V 10</text>
<text x="119.9" y="68.3">8 ~{BLE}</text>
<text x="203.7" y="69.8" transform="rotate(-90 203.7 69.8)">+5V</text>
<text x="208.8" y="69.8" transform="rotate(-90 208.8 69.8)">+5V</text>
<text x="29.1" y="72">D11</text>
<text x="29.1" y="74.6">D14</text>
<text x="29.1" y="77.1">D15</text>
<text x="87.4" y="75.9">+5V 13</text>
<text x="87.7" y="73.3">~{RAS}</text>
<text x="91.4" y="73.4">12</text>
<text x="119.3" y="75.9">11 RAS</text>
<text x="175.2" y="74.6">Z1</text>
<text x="175.2" y="77.1">Z2</text>
<text x="231.7" y="74.7">7 D2</text>
<text x="231.7" y="77.2">8 D3</text>
<text x="29.1" y="79.7">D13</text>
<text x="29.1" y="82.2">D12</text>
<text x="33" y="82.3">10</text>
<text x="175.2" y="79.7">Z3</text>
<text x="175.2" y="82.2">Z6</text>
<text x="231.1" y="82.3">10 D0</text>
<text x="231.7" y="79.8">9 D1</text>
<text x="28.9" y="87.3">GND12</text>
<text x="28.9" y="89.8">GND13</text>
<text x="29" y="84.7">~{WE1}</text>
<text x="107.2" y="85.4" transform="rotate(-90 107.2 85.4)">GND</text>
<text x="175.2" y="87.3">Z8</text>
<text x="175.2" y="89.8">Z7</text>
<text x="175.2" y="84.7">Z5</text>
<text x="177.8" y="87.4">44</text>
<text x="231.1" y="84.8">13 D7</text>
<text x="231.1" y="87.4">14 D5</text>
<text x="231.1" y="89.9">15 D4</text>
<text x="30.3" y="92.4">D2</text>
<text x="30.3" y="94.9">D3</text>
<text x="33" y="92.5">14</text>
<text x="33" y="95">15</text>
<text x="175.1" y="94.9">R6</text>
<text x="175.2" y="92.4">Z4</text>
<text x="177.8" y="95">27</text>
<text x="177.8" y="92.5">42</text>
<text x="231.1" y="92.5">16 D6</text>
<text x="231.1" y="95">29 D9</text>
<text x="29" y="100">~{WE0}</text>
<text x="30.3" y="97.4">D1</text>
<text x="33" y="100.1">17</text>
<text x="175.1" y="97.4">R3</text>
<text x="175.1" y="100">R2</text>
<text x="177.8" y="100.1">25</text>
<text x="177.8" y="97.5">26</text>
<text x="231.1" y="97.5">30 D8</text>
<text x="231.1" y="100.1">31 D10</text>
<text x="29.2" y="105.1">~{CAS}</text>
<text x="30.3" y="102.5">D0</text>
<text x="30.3" y="107.6">D7</text>
<text x="33" y="102.6">18</text>
<text x="33" y="105.2">19</text>
<text x="175.1" y="105.1">R0</text>
<text x="175.1" y="102.5">R1</text>
<text x="175.1" y="107.6">R8</text>
<text x="177.8" y="107.7">22</text>
<text x="177.8" y="105.2">23</text>
<text x="231.1" y="102.6">32 D11</text>
<text x="231.1" y="105.2">35 D14</text>
<text x="231.1" y="107.7">36 D15</text>
<text x="30.3" y="110.1">D5</text>
<text x="30.3" y="112.7">D4</text>
<text x="33" y="110.2">21</text>
<text x="33" y="112.8">22</text>
<text x="175.1" y="112.7">R4</text>
<text x="175.1" y="110.1">R7</text>
<text x="177.8" y="112.8">20</text>
<text x="231.1" y="110.2">37 D13</text>
<text x="231.1" y="112.8">38 D12</text>
<text x="28.9" y="117.8">GND24</text>
<text x="30.3" y="115.2">D6</text>
<text x="33" y="115.3">23</text>
<text x="88.8" y="119">Z8</text>
<text x="107.2" y="114.3" transform="rotate(-90 107.2 114.3)">+5V</text>
<text x="119.3" y="119.1">19 R8</text>
<text x="175.1" y="115.2">R5</text>
<text x="175.2" y="117.8">Z0</text>
<text x="177.8" y="117.9">18</text>
<text x="177.8" y="115.3">19</text>
<text x="231.7" y="117.9">6 ~{CAS}</text>
<text x="88.8" y="121.6">Z7</text>
<text x="88.8" y="124.1">Z4</text>
<text x="119.3" y="124.2">17 R4</text>
<text x="119.3" y="121.7">18 R7</text>
<text x="231.1" y="122.9">17 ~{WE}</text>
<text x="231.1" y="125.5">39 ~{BLE}</text>
<text x="231.1" y="120.4">41 GND</text>
<text x="88.8" y="131.7">Z3</text>
<text x="88.8" y="126.7">Z5</text>
<text x="88.8" y="129.2">Z6</text>
<text x="119.3" y="131.8">14 R3</text>
<text x="119.3" y="129.3">15 R6</text>
<text x="119.3" y="126.7">16 R5</text>
<text x="231.1" y="128">40 ~{BHE}</text>
<text x="88.8" y="136.8">Z1</text>
<text x="88.8" y="134.3">Z2</text>
<text x="119.3" y="136.9">12 R1</text>
<text x="119.3" y="134.4">13 R2</text>
<text x="200.4" y="133.4" transform="rotate(-90 200.4 133.4)">12</text>
<text x="201.2" y="137.4" transform="rotate(-90 201.2 137.4)">GND</text>
<text x="205.5" y="133.4" transform="rotate(-90 205.5 133.4)">34</text>
<text x="206.3" y="137.4" transform="rotate(-90 206.3 137.4)">GND</text>
<text x="28.9" y="138.1">GND 1</text>
<text x="29.2" y="140.6">~{RAS}</text>
<text x="30.4" y="143.2">Z0</text>
<text x="87.7" y="141.9">RAS11</text>
<text x="30.4" y="145.7">Z1</text>
<text x="30.4" y="148.2">Z2</text>
<text x="87.4" y="144.4">GND 1</text>
<text x="106.4" y="149.9" transform="rotate(-90 106.4 149.9)">10</text>
<text x="30.4" y="150.8">Z3</text>
<text x="30.4" y="153.3">Z6</text>
<text x="30.4" y="155.9">Z5</text>
<text x="107.2" y="154.9" transform="rotate(-90 107.2 154.9)">+5V</text>
<text x="107.2" y="153.9" transform="rotate(-90 107.2 153.9)">GND</text>
<text x="30.4" y="160.9">Z7</text>
<text x="30.4" y="158.4">Z4</text>
<text x="88.8" y="159.7">Z0</text>
<text x="119.3" y="159.8">19 R0</text>
<text x="173.2" y="161.3" transform="rotate(-90 173.2 161.3)">+5V</text>
<text x="185.9" y="161.3" transform="rotate(-90 185.9 161.3)">+5V</text>
<text x="198.6" y="161.3" transform="rotate(-90 198.6 161.3)">+5V</text>
<text x="211.3" y="161.3" transform="rotate(-90 211.3 161.3)">+5V</text>
<text x="224" y="161.3" transform="rotate(-90 224 161.3)">+5V</text>
<text x="241.8" y="161.6" transform="rotate(-90 241.8 161.6)">+5V</text>
<text x="254.5" y="161.6" transform="rotate(-90 254.5 161.6)">GND</text>
<text x="28.9" y="166">GND12</text>
<text x="30.4" y="163.5">Z8</text>
<text x="33" y="163.6">11</text>
<text x="87.4" y="164.8">GND 4</text>
<text x="87.4" y="162.2">GND 3</text>
<text x="87.4" y="167.3">GND 5</text>
<text x="87.4" y="172.4">GND 7</text>
<text x="87.4" y="169.8">GND 6</text>
<text x="173.2" y="173" transform="rotate(-90 173.2 173)">GND</text>
<text x="185.9" y="173" transform="rotate(-90 185.9 173)">GND</text>
<text x="198.6" y="173" transform="rotate(-90 198.6 173)">GND</text>
<text x="211.3" y="173" transform="rotate(-90 211.3 173)">GND</text>
<text x="224" y="173" transform="rotate(-90 224 173)">GND</text>
<text x="87.4" y="177.5">GND 9</text>
<text x="87.4" y="174.9">GND 8</text>
<text x="87.4" y="185.1">GND 1</text>
<text x="87.7" y="182.5">RAS11</text>
<text x="106.4" y="190.5" transform="rotate(-90 106.4 190.5)">10</text>
<text x="107.2" y="194.6" transform="rotate(-90 107.2 194.6)">GND</text>
</g>
<g font-size="1.8" fill="#a90000">
<text x="92" y="50.5">1</text>
<text x="92" y="53.1">2</text>
<text x="106.4" y="48.3" transform="rotate(-90 106.4 48.3)">14</text>
<text x="92" y="58.2">4</text>
<text x="33.6" y="62">2</text>
<text x="33.6" y="64.5">3</text>
<text x="92" y="60.7">5</text>
<text x="92" y="65.8">9</text>
<text x="33.6" y="67.1">4</text>
<text x="33.6" y="69.6">5</text>
<text x="33.6" y="72.1">6</text>
<text x="33.6" y="74.7">7</text>
<text x="33.6" y="77.2">8</text>
<text x="178.4" y="77.2">4</text>
<text x="178.4" y="74.7">5</text>
<text x="202.9" y="72.4" transform="rotate(-90 202.9 72.4)">11</text>
<text x="208" y="72.4" transform="rotate(-90 208 72.4)">33</text>
<text x="33.6" y="79.8">9</text>
<text x="106.4" y="80.7" transform="rotate(-90 106.4 80.7)">7</text>
<text x="178.4" y="82.3">2</text>
<text x="178.4" y="79.8">3</text>
<text x="33" y="84.8">11</text>
<text x="177.8" y="89.9">43</text>
<text x="178.4" y="84.8">1</text>
<text x="33" y="97.5">16</text>
<text x="33" y="107.7">20</text>
<text x="177.8" y="102.6">24</text>
<text x="177.8" y="110.2">21</text>
<text x="92" y="119.1">2</text>
<text x="106.4" y="116.9" transform="rotate(-90 106.4 116.9)">20</text>
<text x="228" y="119">~{CE}</text>
<text x="92" y="121.7">3</text>
<text x="92" y="124.2">4</text>
<text x="227.8" y="124.1">~{WE}</text>
<text x="92" y="126.7">5</text>
<text x="92" y="129.3">6</text>
<text x="92" y="131.8">7</text>
<text x="226.7" y="129.1">~{BHE}</text>
<text x="227" y="126.6">~{BLE}</text>
<text x="92" y="134.4">8</text>
<text x="92" y="136.9">9</text>
<text x="33.6" y="140.7">2</text>
<text x="33.6" y="143.3">3</text>
<text x="33.6" y="145.8">4</text>
<text x="33.6" y="148.3">5</text>
<text x="33.6" y="150.9">6</text>
<text x="33.6" y="153.4">7</text>
<text x="33.6" y="156">8</text>
<text x="33" y="161">10</text>
<text x="33.6" y="158.5">9</text>
<text x="92" y="159.8">2</text>
<text x="106.4" y="157.5" transform="rotate(-90 106.4 157.5)">20</text>
<text x="119.3" y="167.4">16</text>
<text x="119.3" y="164.8">17</text>
<text x="119.3" y="162.3">18</text>
<text x="119.3" y="172.5">14</text>
<text x="119.3" y="169.9">15</text>
<text x="119.3" y="177.5">12</text>
<text x="119.3" y="175">13</text>
</g>
</svg>
